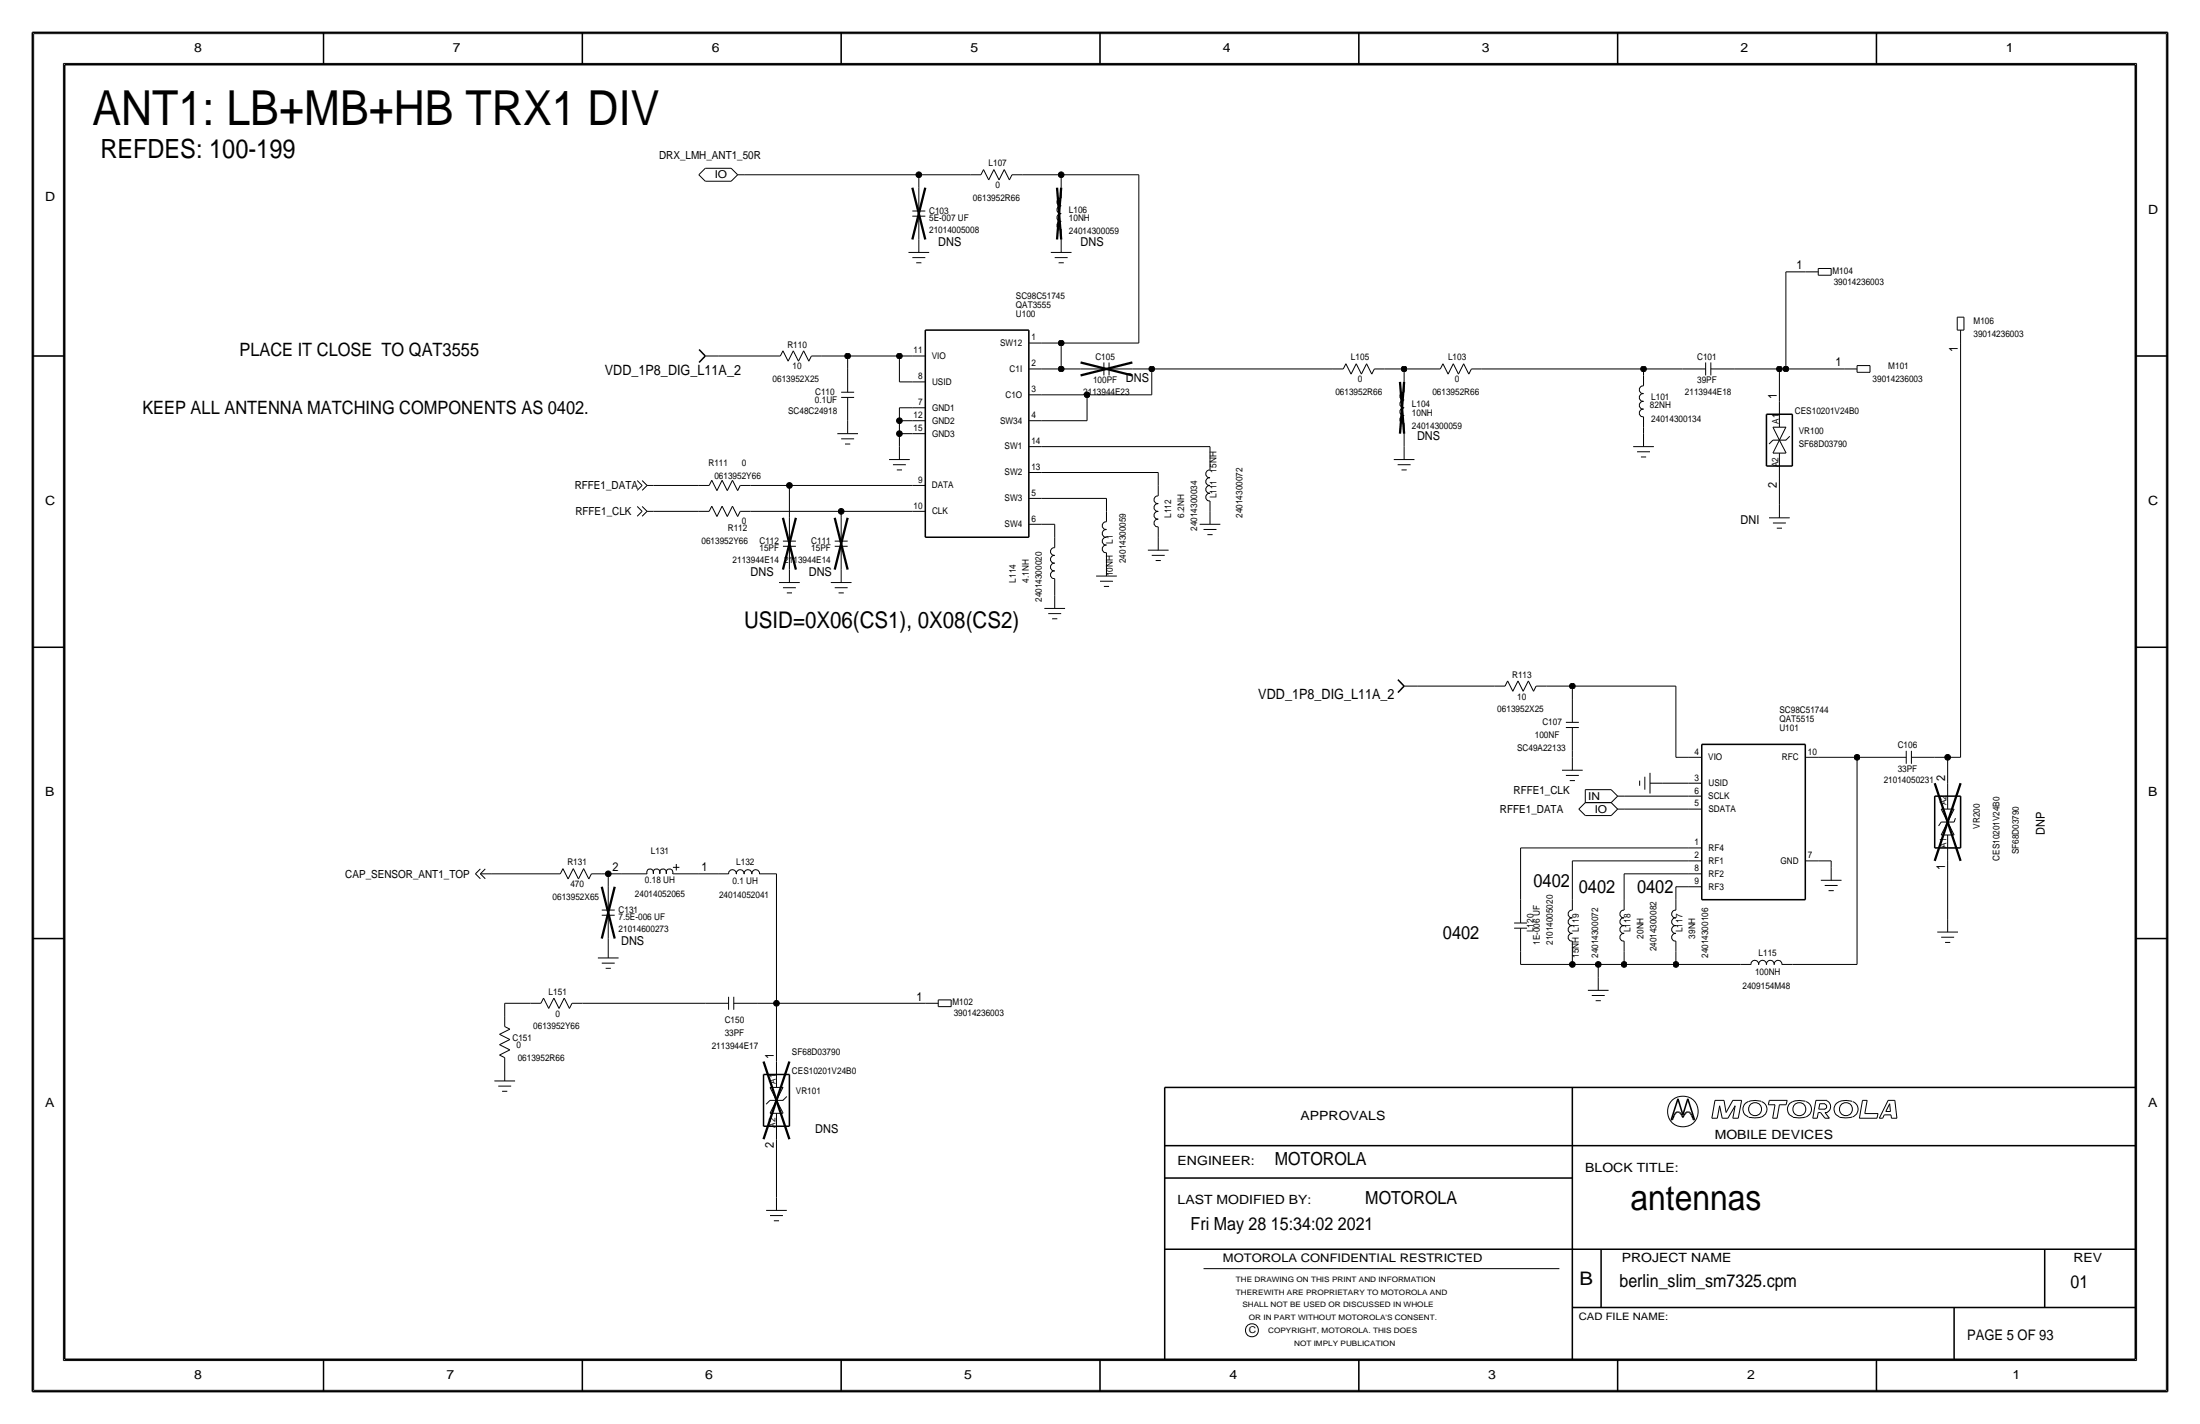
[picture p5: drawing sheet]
<svg xmlns="http://www.w3.org/2000/svg" width="432mm" height="279mm" viewBox="0 0 432 279" stroke-linecap="round" stroke-linejoin="round" font-family="sans-serif">
<g fill="none" stroke="#000" stroke-width=".2">
<path d="M6.6 6.6h418.6zM6.6 6.6v266.2zM12.4 12.4v254.6zM12.4 12.4h407zM419.4 12.4v254.6zM425.2 6.6v266.2zM137.2 34.3l1.2 1.3zM138.4 35.6h5.1zM138.4 33h5.1zM138.4 33l-1.2 1.3zM143.5 33l1.3 1.3zM144.8 34.3h1.2z"/>
<path d="M144.8 34.3l-1.3 1.3zM146 34.3h34.3zM180.3 34.3h10.2zM180.3 34.3v2.5zM180.3 36.8v4.6zM190.5 34.3h2zM193 33.3l-.5 1zM193 33.3l1.1 2zM195.1 33.3l-1 2zM195.1 33.3l1 2zM197.1 33.3l1 2zM197.1 33.3l-1 2z"/>
<path d="M198.6 34.3l-.5 1zM198.6 34.3h2.1zM200.7 34.3h7.6zM208.3 34.3h15.2zM208.3 34.3v2.5zM208.3 36.8v2.1zM208.3 38.9a.74 .74 0 0 0-.9 .7 .74 .74 0 0 0 .9 .8M223.5 34.3v33zM178.3 49.5h4.1zM179.1 50.5h2.5zM179.1 41.4h2.5zM179.1 42.4h2.5z"/>
<path d="M179.8 51.6h1zM180.3 47v2.5zM180.3 42.4v4.6zM206.2 49.5h4.1zM207 50.5h2.5zM207.8 51.6h1zM208.3 47v2.5zM208.3 45v2zM208.3 42a.74 .74 0 0 0-.9 .7 .74 .74 0 0 0 .9 .7M208.3 43.5a.74 .74 0 0 0-.9 .7 .74 .74 0 0 0 .9 .8M208.3 40.4a.74 .74 0 0 0-.9 .8 .74 .74 0 0 0 .9 .7M350.5 53.3v19.1z"/>
<path d="M350.5 53.3h3.8zM354.3 53.3h2.6zM356.9 52.7v1.3zM356.9 52.7h2.5zM356.9 54h2.5zM359.4 52.7v1.3zM138.4 69.8h2.6zM141 69.8h10.1zM151.1 69.8h2.1zM153.7 68.8l-.5 1zM153.7 68.8l1 2.1zM155.7 68.8l-1 2.1z"/>
<path d="M155.7 68.8l1 2.1zM157.7 68.8l-1 2.1zM157.7 68.8l1 2.1zM159.3 69.9l-.6 1zM159.3 69.8h2zM161.3 69.8h5.1zM165.1 77h2.5zM165.1 78h2.5zM166.4 69.8h10.1zM166.4 69.9v2.5zM166.4 78v4.5zM166.4 72.4v4.6z"/>
<path d="M176.5 69.8v5.1zM176.5 69.8h2.6zM176.5 74.9h2.6zM179.1 69.8h2.5zM179.1 74.9h2.5zM201.9 67.3h2.6zM201.9 77.5h2.6zM201.9 72.4h2.6zM204.5 77.5h8.9zM204.5 67.3h3.8zM204.5 72.4h3.8zM208.3 67.3h15.2z"/>
<path d="M208.3 72.4h3.8zM208.3 67.3v5.1zM212.1 72.4h4.6zM213.4 77.5h12.7zM213.4 77.5v5zM216.7 71.1v2.6zM217.7 71.1v2.6zM217.7 72.4h4.5zM222.2 72.4h3.9zM226.1 72.4h35.5zM226.1 72.4v5.1zM261.6 72.4h2.1z"/>
<path d="M264.2 71.4l-.5 1zM264.2 71.4l1 2zM266.2 71.4l-1 2zM266.2 71.4l1 2zM268.2 71.4l-1 2zM268.2 71.4l1 2zM269.7 72.4l-.5 1zM269.7 72.4h2.1zM271.8 72.4h3.8zM275.6 72.4h5.1zM275.6 72.4v2.5zM275.6 74.9v2.1z"/>
<path d="M275.6 77a.74 .74 0 0 0-.8 .7 .74 .74 0 0 0 .8 .8M275.6 78.5a.74 .74 0 0 0-.8 .8 .74 .74 0 0 0 .8 .7M280.7 72.4h2zM283.2 71.4l-.5 1zM283.2 71.4l1 2zM285.2 71.4l-1 2zM285.2 71.4l1.1 2zM287.3 71.4l-1 2zM287.3 71.4l1 2zM288.8 72.4l-.5 1zM288.8 72.4h2zM290.8 72.4h31.8z"/>
<path d="M322.6 72.4h7.6zM322.6 72.4v1.3zM322.6 73.7v2zM322.6 75.7a.74 .74 0 0 0-.9 .8 .74 .74 0 0 0 .9 .7M322.6 78.8a.74 .74 0 0 0-.9 .7 .74 .74 0 0 0 .9 .8M322.6 77.3a.74 .74 0 0 0-.9 .7 .74 .74 0 0 0 .9 .7M330.2 72.4h4.6zM334.8 71.1v2.6zM335.8 72.4h4.6zM335.8 71.1v2.6zM340.4 72.4h8.8zM349.2 72.4h1.3z"/>
<path d="M349.2 72.4v6.3zM349.2 78.7v5.1zM350.5 72.4h11.4zM361.9 72.4h2.6zM364.5 71.7v1.4zM364.5 71.7h2.5zM364.5 73.1h2.5zM367 71.7v1.4zM384.1 62.2v2.6zM384.1 62.2h1.4zM384.1 64.8h1.4zM384.8 67.3v81.3z"/>
<path d="M384.8 64.8v2.5zM385.5 62.2v2.6zM125.1 99.4l.9 .9zM125.1 94.3l.9 .9zM126 99.4l1 .9zM126 95.2l-.9 1zM126 94.3l1 .9zM127 95.2l-1 1zM127 95.2h1.3zM128.3 95.2h8.9zM137.2 95.2h2zM139.7 94.2l-.5 1z"/>
<path d="M139.7 99.3l-.5 1zM139.7 94.2l1 2.1zM139.7 99.3l1 2zM141.7 94.2l-1 2.1zM141.7 94.2l1 2.1zM141.7 99.3l-1 2zM141.7 99.3l1 2zM143.8 94.2l1 2.1zM143.8 99.3l1 2zM143.8 94.2l-1.1 2.1zM143.8 99.3l-1.1 2zM145.3 95.3l-.5 1z"/>
<path d="M145.3 95.2h2zM147.3 95.2h7.6zM154.9 95.2h24.2zM154.9 95.2v6.4zM164.3 85.1h4.1zM165.1 86.1h2.5zM165.9 87.1h1zM166.4 82.6v2.5zM174.5 90.2h4.1zM175.3 91.2h2.5zM176 92.2h1zM176.5 80v2.5z"/>
<path d="M176.5 82.6v2.5zM176.5 85.1v2.5zM176.5 87.6v2.6zM176.5 82.5h2.6zM176.5 80h2.6zM176.5 85.1h2.6zM179.1 85.1h2.5zM179.1 82.5h2.5zM179.1 80h2.5zM179.1 95.2h2.5zM201.9 82.5h2.6zM201.9 97.8h2.6z"/>
<path d="M201.9 92.7h2.6zM201.9 87.6h2.6zM204.5 87.6h33zM204.5 92.7h22.8zM204.5 97.8h12.7zM204.5 82.5h8.9zM217.2 97.8v2.5zM227.3 92.7v2.5zM227.3 95.3v2zM227.3 97.3a.74 .74 0 0 0-.8 .8 .74 .74 0 0 0 .8 .7M227.3 98.9a.74 .74 0 0 0-.8 .7 .74 .74 0 0 0 .8 .7M237.5 87.6v2.6z"/>
<path d="M237.5 98.3v2zM237.5 90.2v2zM237.5 92.3a.74 .74 0 0 0-.8 .7 .74 .74 0 0 0 .8 .7M237.5 95.3a.74 .74 0 0 0-.8 .7 .74 .74 0 0 0 .8 .8M237.5 96.8a.74 .74 0 0 0-.8 .8 .74 .74 0 0 0 .8 .7M237.5 93.8a.74 .74 0 0 0-.8 .7 .74 .74 0 0 0 .8 .7M273.6 90.2h4zM274.3 91.2h2.6zM275.1 92.2h1zM275.6 85.1v2.5zM275.6 83.1v2zM275.6 87.6v2.6z"/>
<path d="M275.6 80.1a.74 .74 0 0 0-.8 .7 .74 .74 0 0 0 .8 .7M275.6 81.6a.74 .74 0 0 0-.8 .7 .74 .74 0 0 0 .8 .8M320.5 87.6h4.1zM321.3 88.6h2.5zM322.1 89.7h1zM322.6 83.8v1.3zM322.6 81.8v2zM322.6 85.1v2.5zM322.6 80.3a.74 .74 0 0 0-.9 .8 .74 .74 0 0 0 .9 .7M348 88.9h2.5zM348 83.8h2.6zM348 86.4h2.6z"/>
<path d="M348 83.8l1.3 2.6zM348 86.4l-.8 .7zM349.2 94v5.1zM349.2 88.9v5.1zM349.2 86.4l1.4 2.5zM349.2 99.1v2.5zM350.5 86.4l.8-.8zM350.5 83.8l-2.5 5.1zM126 100.3l-.9 1zM127 100.3l-1 1zM127 100.3h1.3zM128.3 100.3h8.9z"/>
<path d="M137.2 100.3h2zM145.3 100.3l-.5 1zM145.3 100.3h2zM147.3 100.3h17.8zM152.9 114.3h4.1zM153.7 115.3h2.5zM153.7 107.2h2.5zM153.7 106.2h2.5zM154.4 116.3h1zM154.9 111.8v2.5zM154.9 107.2v4.6zM154.9 101.6v4.6z"/>
<path d="M163.1 114.3h4zM163.8 106.2h2.6zM163.8 115.3h2.6zM163.8 107.2h2.6zM164.6 116.3h1zM165.1 100.3h14zM165.1 100.3v1.3zM165.1 111.8v2.5zM165.1 107.2v4.6zM165.1 101.6v4.6zM179.1 100.3h2.5zM201.9 102.9h2.6z"/>
<path d="M204.5 102.9h2.5zM205 119.4h4zM207 115.6v1.2zM207 102.9v2.5zM207 113.5v2.1zM207 105.4v2zM207 116.8v2.6zM207 107.5a.74 .74 0 0 0-.8 .7 .74 .74 0 0 0 .8 .8M207 110.5a.74 .74 0 0 0-.8 .8 .74 .74 0 0 0 .8 .7M207 112.1a.74 .74 0 0 0-.8 .7 .74 .74 0 0 0 .8 .7M207 109a.74 .74 0 0 0-.8 .8 .74 .74 0 0 0 .8 .7M215.1 113h4.1z"/>
<path d="M215.9 114h2.5zM216.7 115.1h1zM217.2 110.5v2.5zM217.2 108.5v2zM217.2 100.3v2.1zM217.2 102.4a.74 .74 0 0 0-.9 .7 .74 .74 0 0 0 .9 .8M217.2 105.5a.74 .74 0 0 0-.9 .7 .74 .74 0 0 0 .9 .7M217.2 107a.74 .74 0 0 0-.9 .7 .74 .74 0 0 0 .9 .8M217.2 103.9a.74 .74 0 0 0-.9 .8 .74 .74 0 0 0 .9 .7M225.3 107.9h4.1zM226.1 109h2.5zM226.8 110h1z"/>
<path d="M227.3 105.4v2.5zM227.3 103.4v2zM227.3 100.4a.74 .74 0 0 0-.8 .7 .74 .74 0 0 0 .8 .8M227.3 101.9a.74 .74 0 0 0-.8 .7 .74 .74 0 0 0 .8 .8M235.5 102.9h4zM236.2 103.9h2.6zM237 104.9h1zM237.5 100.3v2.6zM347.2 101.6h4.1zM348 102.6h2.5zM348.7 103.6h1.1zM205.7 120.4h2.6z"/>
<path d="M206.5 121.4h1zM275.6 134.6h2.5zM278.1 134.6h15.3zM293.4 134.6h2zM295.9 133.6l-.5 1zM295.9 133.6l1 2zM297.9 133.6l-1 2zM297.9 133.6l1.1 2zM300 133.6l-1 2zM300 133.6l1 2zM301.5 134.6l-.5 1zM301.5 134.6h2z"/>
<path d="M303.5 134.6h5.1zM308.6 134.6h20.3zM308.6 134.6v2.6zM308.6 137.2v4.5zM328.9 134.6v14zM306.6 151.1h4zM307.3 141.7h2.6zM307.3 142.7h2.6zM307.3 152.1h2.6zM308.1 153.2h1zM308.6 147.3v1.3zM308.6 142.7v4.6z"/>
<path d="M308.6 148.6v2.5zM309.9 158.8l1.3 1.2zM311.1 154.9h5.1zM311.1 154.9v2.6zM311.1 157.5h5.1zM311.1 157.5l-1.2 1.2zM311.2 157.5h5zM316.2 154.9l1.3 1.3zM316.2 157.5l1.3 1.2zM317.5 156.2h1.3zM317.5 156.2l-1.3 1.3zM317.5 158.8h1.3z"/>
<path d="M317.5 158.8l-1.3 1.2zM318.8 156.2h12.7zM318.8 158.8h12.7zM321.8 153.2v1zM322.8 152.4v2.5zM323.8 153.7h2.6zM323.8 151.6v4.1zM326.4 153.7h5.1zM328.9 148.6h2.6zM331.5 156.2h2.5zM331.5 158.8h2.5zM331.5 148.6h2.5z"/>
<path d="M331.5 153.7h2.5zM354.3 148.6h2.6zM356.9 148.6h7.6zM364.5 148.6h5.1zM364.5 148.6v40.6zM369.6 148.6h4.5zM374.1 147.3v2.6zM375.2 147.3v2.6zM375.2 148.6h4.5zM379.7 148.6h2.6zM381 158.8h2.5zM381 158.8l2.5 5z"/>
<path d="M382.3 148.6v5.1zM382.3 153.7v5.1zM382.3 148.6h2.5zM383.5 158.8l-2.5 5zM93.3 171.4l1 1zM93.3 171.4l1-.9zM94.3 171.4l.9 1zM94.3 171.4h2.2zM94.3 171.4l1-.9zM96.5 171.4h11.5zM108 171.4h2zM110.5 170.4l1 2.1z"/>
<path d="M110.5 170.4l-.5 1zM112.5 170.4l-1 2.1zM112.5 170.4l1 2.1zM114.6 170.4l-1.1 2.1zM114.6 170.4l1 2.1zM116.1 171.5l-.5 1zM116.1 171.4h2zM118.1 171.4h1.3zM118.1 179.6h2.5zM118.1 178.6h2.5zM119.4 171.5v2.5zM119.4 171.4h2.5z"/>
<path d="M119.4 179.6v4.5zM119.4 174v4.6zM121.9 171.4h5.1zM127 171.4a.64 .64 0 0 1 .6-.9 .64 .64 0 0 1 .6 .9M128.3 171.4a.64 .64 0 0 1 .6-.9 .64 .64 0 0 1 .5 .9M129.5 171.4a.64 .64 0 0 1 .6-.9 .64 .64 0 0 1 .6 .9M130.8 171.4a.64 .64 0 0 1 .6-.9 .64 .64 0 0 1 .6 .9M132.1 171.4h5.1zM132.1 170.2h1.2zM132.7 169.5v1.3zM137.2 171.4h3.8zM141 171.4h2z"/>
<path d="M143 171.5a.75 .75 0 0 1 .7-.9 .75 .75 0 0 1 .8 .9M144.5 171.5a.75 .75 0 0 1 .8-.9 .75 .75 0 0 1 .7 .9M146 171.5a.75 .75 0 0 1 .8-.9 .75 .75 0 0 1 .7 .9M147.6 171.5a.75 .75 0 0 1 .7-.9 .75 .75 0 0 1 .7 .9M149.1 171.4h2zM151.1 171.4h1.3zM152.4 171.4v25.4zM298.4 166.4h33.1zM298.4 166.4v10.1zM298.4 176.5v4.6zM308.6 168.9h22.9zM308.6 168.9v7.6z"/>
<path d="M308.6 176.5v2.1zM308.6 178.6a.74 .74 0 0 0-.8 .7 .74 .74 0 0 0 .8 .8M311.2 160h5zM318.8 171.4h12.7zM318.8 171.4v5.1zM318.8 176.5v2.1zM318.8 178.6a.74 .74 0 0 0-.9 .7 .74 .74 0 0 0 .9 .8M328.9 174h2.6zM328.9 174v2.5zM328.9 176.5v2.1zM328.9 178.6a.74 .74 0 0 0-.8 .7 .74 .74 0 0 0 .8 .8M331.5 166.4h2.5z"/>
<path d="M331.5 174h2.5zM331.5 171.4h2.5zM331.5 168.9h2.5zM354.3 168.9h2.6zM356.9 168.9h2.5zM357.4 172.7h4zM358.1 173.7h2.6zM358.9 174.8h1zM359.4 168.9v1.3zM359.4 170.2v2.5zM381 161.3h2.5zM381 163.8h2.5z"/>
<path d="M381 161.3l-.5 .8zM382.3 168.9v11.4zM382.3 163.8v5.1zM383.8 160.5l-.3 .8zM99.1 196.8h5zM99.1 196.8v2.6zM99.1 199.4v2zM104.1 196.8h2.1zM106.7 195.8l-.5 1zM106.7 195.8l1 2.1zM108.7 195.8l-1 2.1zM108.7 195.8l1 2.1z"/>
<path d="M110.7 195.8l-1 2.1zM110.7 195.8l1.1 2.1zM112.3 196.9l-.5 1zM112.3 196.8h2zM114.3 196.8h24.1zM117.3 188h4.1zM118.1 189h2.5zM118.9 190h1zM119.4 184.1v1.3zM119.4 185.4v2.6zM138.4 196.8h4.6zM143 195.6v2.5z"/>
<path d="M144 195.6v2.5zM144 196.8h4.6zM148.6 196.8h3.8zM152.4 196.8h29.2zM152.4 196.8v11.5zM181.6 196.8h2.5zM184.1 196.2v1.3zM184.1 196.2h2.6zM184.2 197.5h2.5zM186.7 196.2v1.3zM297.2 181.1h2.5zM297.2 182.1h2.5z"/>
<path d="M298.4 189.2h10.2zM298.4 186.7v2.5zM298.4 182.1v4.6zM308.6 189.2h5.1zM308.6 186.7v2.5zM308.6 184.7v2zM308.6 181.7a.74 .74 0 0 0-.8 .7 .74 .74 0 0 0 .8 .7M308.6 183.2a.74 .74 0 0 0-.8 .7 .74 .74 0 0 0 .8 .8M308.6 180.1a.74 .74 0 0 0-.8 .8 .74 .74 0 0 0 .8 .7M311.7 194.3h4zM312.4 195.3h2.6zM313.2 196.3h1z"/>
<path d="M313.7 189.2h5.1zM313.7 189.2v2.6zM313.7 191.8v2.5zM318.8 189.2h10.1zM318.8 186.7v2.5zM318.8 184.7v2zM318.8 181.7a.74 .74 0 0 0-.9 .7 .74 .74 0 0 0 .9 .7M318.8 183.2a.74 .74 0 0 0-.9 .7 .74 .74 0 0 0 .9 .8M318.8 180.1a.74 .74 0 0 0-.9 .8 .74 .74 0 0 0 .9 .7M328.9 189.2h12.7zM328.9 186.7v2.5zM328.9 184.7v2z"/>
<path d="M328.9 181.7a.74 .74 0 0 0-.8 .7 .74 .74 0 0 0 .8 .7M328.9 183.2a.74 .74 0 0 0-.8 .7 .74 .74 0 0 0 .8 .8M328.9 180.1a.74 .74 0 0 0-.8 .8 .74 .74 0 0 0 .8 .7M341.6 189.2h2.1zM343.7 189.3a.75 .75 0 0 1 .7-.9 .75 .75 0 0 1 .7 .9M345.2 189.3a.75 .75 0 0 1 .7-.9 .75 .75 0 0 1 .8 .9M346.7 189.3a.75 .75 0 0 1 .7-.9 .75 .75 0 0 1 .8 .9M348.2 189.3a.75 .75 0 0 1 .8-.9 .75 .75 0 0 1 .7 .9M349.8 189.2h2zM351.8 189.2h12.7zM380.2 182.9h4.1zM381 183.9h2.5z"/>
<path d="M381.8 184.9h1zM382.3 180.3v2.6zM97 212.1h4.1zM97.8 213.1h2.5zM98 202.9l2.1 1.1zM98 207l2.1-1zM98 205l2.1-1zM98 205l2.1 1zM98 202.9l2.1-1zM98 207l1.1 .5zM98.6 214.1h1zM99.1 207.5v2.1z"/>
<path d="M99.1 209.5v2.6zM99.1 201.4l1 .5zM151.1 213.4h2.6zM151.1 215.9h2.6zM151.1 213.4l1.3 2.5zM151.1 215.9l-.7 .8zM151.1 218.4h2.6zM152.4 208.3v5.1zM152.4 218.4v5.1zM152.4 215.9l1.3 2.5zM153.7 213.4l-2.6 5zM153.7 215.9l.7-.8z"/>
<path d="M336 219.4h1.1zM336.6 215.9h1.8zM336.6 215.9l-.6 3.5zM337.5 217l-.4 2.4zM337.5 217l.5 2.4zM338 219.4h1.1zM338.4 215.9l.4 2.4zM340.1 219.4h1.1zM340.1 215.9h1.7zM340.1 215.9l-1.3 2.4zM340.6 217l-1.5 2.4zM340.6 217l-.5 2.4z"/>
<path d="M341.8 215.9l-.6 3.5zM343.1 216.2a1.6 1.6 0 0 0-1 1.5 1.6 1.6 0 0 0 1.1 1.5M345.7 216.1h-.2a4 4 0 0 0-2.3 .1M345.7 216.2a1.59 1.59 0 0 1 1.1 1.5 1.59 1.59 0 0 1-1.1 1.5l-1.4 .1-1.1-.1M347.1 216.8h1.3zM347.3 215.9l-.2 .9zM347.3 215.9h3.5zM347.9 219.4h.9zM348.4 216.8l-.5 2.6zM349.2 216.8l-.4 2.6zM349.2 216.8h1.4zM350.8 215.9l-.2 .9z"/>
<path d="M354.4 216.1a3.1 3.1 0 0 0-3.3 .7 1.62 1.62 0 0 0 .8 2.4M354.4 219.2l-1.4 .1-1.1-.1M354.5 216.2a1.59 1.59 0 0 1 1 1.5 1.59 1.59 0 0 1-1 1.5M355.8 219.4h.9zM356.4 215.9l-.6 3.5zM356.4 215.9h2.2zM356.9 218.3l-.2 1.1zM356.9 218.3h.4zM357 217.6h1.2zM357.2 216.6l-.2 1zM357.2 216.6h1zM357.3 218.3l.9 1.1z"/>
<path d="M358.1 216.7a.5 .5 0 0 1 .4 .4 .5 .5 0 0 1-.4 .5M358.2 219.4h.9zM358.2 218.3l.9 1.1zM358.2 218.3h.4zM358.5 216a1.24 1.24 0 0 1 .8 1.1 1.24 1.24 0 0 1-.8 1.2M363.5 216.1a3.1 3.1 0 0 0-3.3 .7 1.62 1.62 0 0 0 .8 2.4M363.6 219.2l-1.4 .1-1.2-.1M363.6 216.2a1.59 1.59 0 0 1 1.1 1.5 1.59 1.59 0 0 1-1.1 1.5M364.9 219.4h3.5zM365.6 215.9l-.7 3.5zM365.6 215.9h.9zM366 218.5h2.6z"/>
<path d="M366.5 215.9l-.5 2.6zM368.6 218.5l-.2 .9zM368.9 219.4h.6zM369.8 218.7h1.3zM369.8 218.7l-.3 .7zM370.1 218.1h.9zM370.6 215.9l-1.7 3.5zM370.6 215.9h1.3zM370.9 216.6l-.8 1.5zM370.9 216.6l.1 1.5zM371.1 218.7l.1 .7zM371.2 219.4h1.1z"/>
<path d="M371.9 215.9l.4 3.5zM150.4 237.5h4zM151.1 238.5h2.6zM151.9 239.5h1zM152.4 223.5v11.4zM152.4 234.9v2.6zM236.2 248.9h69.9zM6.6 272.8h418.6zM12.4 267h407z"/>
<circle cx="330.3" cy="218.1" r="3"/>
<circle cx="344.5" cy="217.6" r="1.28"/>
<circle cx="353.2" cy="217.6" r="1.28"/>
<circle cx="362.3" cy="217.6" r="1.28"/>
<circle cx="245.7" cy="261" r="1.28"/>
</g>
<g fill="#000" stroke="#000" stroke-width=".2">
<circle cx="180.3" cy="34.3" r=".56"/>
<circle cx="208.3" cy="34.3" r=".56"/>
<circle cx="166.4" cy="69.8" r=".56"/>
<circle cx="176.5" cy="69.8" r=".56"/>
<circle cx="208.3" cy="67.3" r=".56"/>
<circle cx="208.3" cy="72.4" r=".56"/>
<circle cx="213.4" cy="77.5" r=".56"/>
<circle cx="226.1" cy="72.4" r=".56"/>
<circle cx="275.6" cy="72.4" r=".56"/>
<circle cx="322.6" cy="72.4" r=".56"/>
<circle cx="349.2" cy="72.4" r=".56"/>
<circle cx="350.5" cy="72.4" r=".56"/>
<circle cx="154.9" cy="95.2" r=".56"/>
<circle cx="176.5" cy="82.5" r=".56"/>
<circle cx="176.5" cy="85.1" r=".56"/>
<circle cx="165.1" cy="100.3" r=".56"/>
<circle cx="308.6" cy="134.6" r=".56"/>
<circle cx="364.5" cy="148.6" r=".56"/>
<circle cx="382.3" cy="148.6" r=".56"/>
<circle cx="119.4" cy="171.4" r=".56"/>
<circle cx="152.4" cy="196.8" r=".56"/>
<circle cx="308.6" cy="189.2" r=".56"/>
<circle cx="313.7" cy="189.2" r=".56"/>
<circle cx="318.8" cy="189.2" r=".56"/>
<circle cx="328.9" cy="189.2" r=".56"/>
</g>
<g fill="none" stroke="#000" stroke-width=".3">
<path d="M6.3 6.4v266.7zM6.4 6.4h419zM12.7 12.7h406.4zM12.7 12.7v254zM63.5 6.4v6.3zM114.3 6.4v6.3zM165.1 6.4v6.3zM215.9 6.3v6.4zM266.7 6.4v6.3zM317.5 6.4v6.3zM368.3 6.4v6.3zM419.1 12.7v254z"/>
<path d="M425.4 6.4v266.7zM6.3 69.8h6.4zM137.2 68.6l1.2 1.3zM138.4 69.8l-1.2 1.3zM181.6 64.8h20.3zM181.6 64.8v40.6zM201.9 64.8v40.6zM419.1 69.8h6.3zM346.7 81.3h5.1zM346.7 81.3v10.1zM346.7 91.4h5.1zM351.8 81.3v10.1z"/>
<path d="M181.6 105.4h20.3zM6.3 127h6.4zM274.4 133.3l1.2 1.3zM275.6 134.6l-1.2 1.3zM419.1 127h6.3zM334 146h20.3zM334 146v30.5zM354.3 146v30.5zM379.7 156.2h5.1zM379.7 156.2v10.2zM384.8 156.2v10.2zM334 176.5h20.3z"/>
<path d="M379.7 166.4h5.1zM6.3 184.1h6.4zM419.1 184.1h6.3zM149.9 210.8h5zM149.9 210.8v10.2zM154.9 210.8v10.2zM228.6 213.4v53.3zM228.6 213.4h190.5zM308.6 213.4v53.3zM328 219.7h.2zM328.4 219.4l-.2 .3zM328.6 218.8l-.2 .6z"/>
<path d="M328.8 218.5l-.2 .3zM329 218.3l.2-.1zM329 218.3l-.2 .2zM329.2 218.2h.2zM329.3 215.6l-1.3 4.1zM329.3 215.6l1 3.1zM329.4 218.2l.2 .1zM329.6 218.3l.3 .2zM329.9 218.5l.2 .3zM330.1 218.8l.2 .5zM330.5 218.8l-.2 .5zM330.8 218.5l-.3 .3z"/>
<path d="M331 218.3l-.2 .2zM331 218.3l.2-.1zM331.2 218.2h.2zM331.3 215.6l1.3 4.1zM331.3 215.6l-1 3.1zM331.4 218.2l.2 .1zM331.6 218.3l.2 .2zM331.8 218.5l.2 .3zM332 218.8l.3 .6zM332.3 219.4l.1 .3zM332.4 219.7h.2zM149.9 221h5z"/>
<path d="M228.6 231.1h80zM228.6 224.8h190.5zM228.6 245.1h190.5zM308.6 256.5h110.5zM314.2 245.1v11.4zM383.5 256.5v10.2zM401.3 245.1v11.4zM6.4 273h419zM12.7 266.7h406.4zM63.5 266.7v6.4zM114.3 266.7v6.4zM165.1 266.7v6.4z"/>
<path d="M215.9 266.7v6.3zM266.7 266.7v6.4zM317.5 266.7v6.4zM368.3 266.7v6.4z"/>
</g>
<g fill="none" stroke="#000" stroke-width=".45">
<path d="M179.1 36.8l2.5 10.2zM181.6 36.8l-2.5 10.2zM207.5 36.8l.8 10.2zM208.3 36.8l-.8 10.2zM212.1 73.7l10.2-2.6zM212.1 71.1l10.2 2.6zM274.8 74.9l.8 10.2zM275.6 74.9l-.8 10.2zM153.7 101.6l2.5 10.2zM156.2 101.6l-2.5 10.2zM163.8 101.6l2.6 10.2zM166.4 101.6l-2.6 10.2z"/>
<path d="M379.7 153.7l5.1 15.2zM384.8 153.7l-5.1 15.2zM118.1 174l2.5 10.2zM120.6 174l-2.5 10.1zM149.9 208.3l5 15.2zM154.9 208.3l-5 15.2z"/>
</g>
<text font-size="9.5" x="18.1" y="24.5">ANT1: LB+MB+HB TRX1 DIV</text>
<text font-size="7" x="320" y="237.5">antennas</text>
<text font-size="5.2" x="19.7" y="31">REFDES: 100-199</text>
<text font-size="4.5" x="146" y="123.2">USID=0X06(CS1), 0X08(CS2)</text>
<text font-size="3.7" x="310" y="252.1">B</text>
<g font-size="3.6">
<text x="47" y="69.8">PLACE IT CLOSE TO QAT3555</text>
<text x="27.9" y="81.3">KEEP ALL ANTENNA MATCHING COMPONENTS AS 0402.</text>
<text x="301" y="174">0402</text>
<text x="309.9" y="175.3">0402</text>
<text x="321.3" y="175.3">0402</text>
<text x="283.2" y="184.1">0402</text>
</g>
<g font-size="3.5">
<text x="250.2" y="228.6">MOTOROLA</text>
<text x="268" y="236.2">MOTOROLA</text>
<text x="233.7" y="241.3">Fri May 28 15:34:02 2021</text>
<text x="317.9" y="252.6">berlin_slim_sm7325.cpm</text>
<text x="406.4" y="252.7">01</text>
</g>
<text font-size="2.9" x="386.1" y="262.9">PAGE 5 OF 93</text>
<g font-size="2.8">
<text x="118.7" y="73.7">VDD_1P8_DIG_L11A_2</text>
<text x="247" y="137.2">VDD_1P8_DIG_L11A_2</text>
</g>
<g font-size="2.5">
<text x="38.1" y="10.2">8</text>
<text x="88.9" y="10.2">7</text>
<text x="139.7" y="10.2">6</text>
<text x="190.5" y="10.2">5</text>
<text x="240" y="10.2">4</text>
<text x="290.8" y="10.2">3</text>
<text x="341.6" y="10.2">2</text>
<text x="393.7" y="10.2">1</text>
<text x="8.9" y="39.4">D</text>
<text x="421.6" y="41.9">D</text>
<text x="8.9" y="99.1">C</text>
<text x="421.6" y="99.1">C</text>
<text x="8.9" y="156.2">B</text>
<text x="421.6" y="156.2">B</text>
<text x="8.9" y="217.2">A</text>
<text x="255.3" y="219.7">APPROVALS</text>
<text x="421.6" y="217.2">A</text>
<text x="336.5" y="223.5">MOBILE DEVICES</text>
<text x="231.1" y="228.6">ENGINEER:</text>
<text x="311.1" y="229.9">BLOCK TITLE:</text>
<text x="231.1" y="236.2">LAST MODIFIED BY:</text>
<text x="318.3" y="247.5">PROJECT NAME</text>
<text x="407" y="247.6">REV</text>
<text x="38.1" y="270.5">8</text>
<text x="87.6" y="270.5">7</text>
<text x="138.4" y="270.5">6</text>
<text x="189.2" y="270.5">5</text>
<text x="241.3" y="270.5">4</text>
<text x="292.1" y="270.5">3</text>
<text x="342.9" y="270.5">2</text>
<text x="395" y="270.5">1</text>
</g>
<g font-size="2.4">
<text x="184.1" y="48.3">DNS</text>
<text x="212.1" y="48.3">DNS</text>
<text x="352.6" y="52.8">1</text>
<text x="360.2" y="71.9">1</text>
<text x="384.3" y="69" transform="rotate(-90 384.3 69)">1</text>
<text x="221" y="74.9">DNS</text>
<text x="348.7" y="78.2" transform="rotate(-90 348.7 78.2)">1</text>
<text x="278.1" y="86.4">DNS</text>
<text x="348.7" y="95.7" transform="rotate(-90 348.7 95.7)">2</text>
<text x="341.6" y="102.9">DNI</text>
<text x="147.3" y="113">DNS</text>
<text x="158.7" y="113">DNS</text>
<text x="381.8" y="153.2" transform="rotate(-90 381.8 153.2)">2</text>
<text x="401.3" y="163.8" transform="rotate(-90 401.3 163.8)">DNP</text>
<text x="120.2" y="170.9">2</text>
<text x="137.7" y="170.9">1</text>
<text x="381.8" y="170.6" transform="rotate(-90 381.8 170.6)">1</text>
<text x="121.9" y="185.4">DNS</text>
<text x="179.9" y="196.3">1</text>
<text x="151.9" y="207.8" transform="rotate(-90 151.9 207.8)">1</text>
<text x="151.9" y="225.2" transform="rotate(-90 151.9 225.2)">2</text>
<text x="160" y="222.2">DNS</text>
</g>
<text font-size="2.3" x="240" y="247.6">MOTOROLA CONFIDENTIAL RESTRICTED</text>
<g font-size="2.2">
<text x="129.4" y="31.2">DRX_LMH_ANT1_50R</text>
<text x="112.8" y="96">RFFE1_DATA</text>
<text x="112.9" y="101.1">RFFE1_CLK</text>
<text x="297.1" y="155.7">RFFE1_CLK</text>
<text x="294.4" y="159.5">RFFE1_DATA</text>
<text x="67.8" y="172.2">CAP_SENSOR_ANT1_TOP</text>
</g>
<g font-size="2.1">
<text x="140.3" y="35">IO</text>
<text x="311.7" y="156.9">IN</text>
<text x="313" y="159.5">IO</text>
</g>
<text font-size="2" x="309.9" y="259.1">CAD FILE NAME:</text>
<g font-size="1.8">
<text x="194" y="32.6">L107</text>
<text x="182.4" y="41.9">C103</text>
<text x="191" y="39.4">0613952R66</text>
<text x="195.4" y="36.9">0</text>
<text x="209.8" y="41.7">L106</text>
<text x="182.4" y="45.7">21014005008</text>
<text x="182.4" y="43.4">5E-007 UF</text>
<text x="209.8" y="46">24014300059</text>
<text x="209.8" y="43.4">10NH</text>
<text x="359.7" y="53.7">M104</text>
<text x="199.4" y="58.6">SC98C51745</text>
<text x="359.9" y="55.9">39014236003</text>
<text x="199.4" y="60.4">QAT3555</text>
<text x="199.4" y="62.2">U100</text>
<text x="387.3" y="63.5">M106</text>
<text x="154.5" y="68.2">R110</text>
<text x="179.3" y="69.3">11</text>
<text x="182.9" y="70.4">VIO</text>
<text x="196.3" y="67.9">SW12</text>
<text x="202.4" y="66.8">1</text>
<text x="202.4" y="71.9">2</text>
<text x="215" y="70.6">C105</text>
<text x="265.2" y="70.7">L105</text>
<text x="284.2" y="70.7">L103</text>
<text x="333.1" y="70.6">C101</text>
<text x="387.3" y="66">39014236003</text>
<text x="151.6" y="74.9">0613952X25</text>
<text x="155.6" y="72.5">10</text>
<text x="160" y="77.5">C110</text>
<text x="180.2" y="74.4">8</text>
<text x="182.9" y="75.5">USID</text>
<text x="198.2" y="72.9">C1I</text>
<text x="202.4" y="77">3</text>
<text x="212.6" y="77.5">2113944E23</text>
<text x="214.5" y="75.2">100PF</text>
<text x="262.1" y="77.5">0613952R66</text>
<text x="266.5" y="75">0</text>
<text x="281.1" y="77.5">0613952R66</text>
<text x="285.6" y="75">0</text>
<text x="330.7" y="77.5">2113944E18</text>
<text x="333.1" y="75.2">39PF</text>
<text x="367.5" y="74.9">39014236003</text>
<text x="370.6" y="72.4">M101</text>
<text x="154.7" y="81.3">SC48C24918</text>
<text x="160" y="79">0.1UF</text>
<text x="179.3" y="82.1">12</text>
<text x="180.2" y="79.5">7</text>
<text x="182.9" y="83.2">GND2</text>
<text x="182.9" y="80.6">GND1</text>
<text x="196.3" y="83.2">SW34</text>
<text x="197.4" y="78">C1O</text>
<text x="202.4" y="82">4</text>
<text x="277.1" y="81.5">10NH</text>
<text x="277.1" y="79.8">L104</text>
<text x="323.8" y="80">82NH</text>
<text x="324.1" y="82.8">24014300134</text>
<text x="324.1" y="78.5">L101</text>
<text x="349.1" y="83.1" transform="rotate(-90 349.1 83.1)">A1</text>
<text x="352.3" y="81.3">CES10201V24B0</text>
<text x="179.3" y="84.6">15</text>
<text x="182.9" y="85.7">GND3</text>
<text x="197.2" y="88.2">SW1</text>
<text x="202.4" y="87.1">14</text>
<text x="277.1" y="84.1">24014300059</text>
<text x="353.1" y="85.1">VR100</text>
<text x="353.1" y="87.6">SF68D03790</text>
<text x="139" y="91.4">R111</text>
<text x="140.2" y="94">0613952Y66</text>
<text x="145.6" y="91.4">0</text>
<text x="180.2" y="94.7">9</text>
<text x="182.9" y="95.8">DATA</text>
<text x="197.2" y="93.3">SW2</text>
<text x="202.4" y="92.2">13</text>
<text x="238.8" y="92.7" transform="rotate(-90 238.8 92.7)">15NH</text>
<text x="349" y="91.7" transform="rotate(-90 349 91.7)">A2</text>
<text x="179.3" y="99.8">10</text>
<text x="182.9" y="100.9">CLK</text>
<text x="197.2" y="98.3">SW3</text>
<text x="202.4" y="97.3">5</text>
<text x="229.9" y="101.6" transform="rotate(-90 229.9 101.6)">L112</text>
<text x="232.4" y="101.6" transform="rotate(-90 232.4 101.6)">6.2NH</text>
<text x="238.8" y="97.8" transform="rotate(-90 238.8 97.8)">L111</text>
<text x="243.8" y="101.6" transform="rotate(-90 243.8 101.6)">24014300072</text>
<text x="137.7" y="106.7">0613952Y66</text>
<text x="142.9" y="104.1">R112</text>
<text x="145.6" y="102.9">0</text>
<text x="149.1" y="106.7">C112</text>
<text x="159.2" y="106.7">C111</text>
<text x="197.2" y="103.4">SW4</text>
<text x="202.4" y="102.4">6</text>
<text x="218.4" y="106.7" transform="rotate(-90 218.4 106.7)">L1</text>
<text x="235" y="104.1" transform="rotate(-90 235 104.1)">24014300034</text>
<text x="143.8" y="110.5">2113944E14</text>
<text x="149.1" y="108.2">15PF</text>
<text x="153.9" y="110.5">2113944E14</text>
<text x="159.2" y="108.2">15PF</text>
<text x="218.4" y="113" transform="rotate(-90 218.4 113)">10NH</text>
<text x="221" y="110.5" transform="rotate(-90 221 110.5)">24014300059</text>
<text x="199.4" y="114.3" transform="rotate(-90 199.4 114.3)">L114</text>
<text x="201.9" y="114.3" transform="rotate(-90 201.9 114.3)">4.1NH</text>
<text x="204.5" y="118.1" transform="rotate(-90 204.5 118.1)">24014300020</text>
<text x="296.8" y="133">R113</text>
<text x="297.8" y="137.3">10</text>
<text x="293.9" y="139.7">0613952X25</text>
<text x="302.7" y="142.2">C107</text>
<text x="349.2" y="143.5">U101</text>
<text x="349.2" y="139.9">SC98C51744</text>
<text x="349.2" y="141.7">QAT5515</text>
<text x="297.8" y="147.3">SC49A22133</text>
<text x="301.2" y="144.8">100NF</text>
<text x="332.6" y="148.1">4</text>
<text x="335.3" y="149.1">VIO</text>
<text x="349.8" y="149.2">RFC</text>
<text x="354.8" y="148.1">10</text>
<text x="372.5" y="146.8">C106</text>
<text x="332.6" y="153.2">3</text>
<text x="332.6" y="155.7">6</text>
<text x="335.3" y="154.2">USID</text>
<text x="369.7" y="153.7">21014050231</text>
<text x="372.5" y="151.4">33PF</text>
<text x="332.6" y="158.2">5</text>
<text x="335.3" y="156.8">SCLK</text>
<text x="335.3" y="159.3">SDATA</text>
<text x="382" y="158" transform="rotate(-90 382 158)">A2</text>
<text x="127.8" y="167.6">L131</text>
<text x="332.6" y="165.9">1</text>
<text x="335.3" y="166.9">RF4</text>
<text x="382" y="166.4" transform="rotate(-90 382 166.4)">A1</text>
<text x="388.6" y="162.6" transform="rotate(-90 388.6 162.6)">VR200</text>
<text x="396.2" y="167.6" transform="rotate(-90 396.2 167.6)">SF68D03790</text>
<text x="111.4" y="169.7">R131</text>
<text x="126.6" y="173.2">0.18 UH</text>
<text x="143.8" y="173.5">0.1 UH</text>
<text x="144.5" y="169.7">L132</text>
<text x="332.6" y="170.9">8</text>
<text x="332.6" y="173.5">9</text>
<text x="332.6" y="168.4">2</text>
<text x="335.3" y="169.5">RF1</text>
<text x="335.3" y="172">RF2</text>
<text x="349.5" y="169.5">GND</text>
<text x="354.8" y="168.4">7</text>
<text x="392.4" y="168.9" transform="rotate(-90 392.4 168.9)">CES10201V24B0</text>
<text x="108.5" y="176.5">0613952X65</text>
<text x="111.9" y="174.1">470</text>
<text x="121.4" y="179.1">C131</text>
<text x="124.6" y="176">24014052065</text>
<text x="141.1" y="176.3">24014052041</text>
<text x="335.3" y="174.6">RF3</text>
<text x="121.4" y="180.6">7.5E-006 UF</text>
<text x="121.4" y="182.9">21014600273</text>
<text x="301" y="182.9" transform="rotate(-90 301 182.9)">L120</text>
<text x="302.3" y="185.4" transform="rotate(-90 302.3 185.4)">1E-006 UF</text>
<text x="304.8" y="185.4" transform="rotate(-90 304.8 185.4)">21014005020</text>
<text x="320" y="182.9" transform="rotate(-90 320 182.9)">L118</text>
<text x="322.6" y="184.2" transform="rotate(-90 322.6 184.2)">20NH</text>
<text x="330.2" y="182.9" transform="rotate(-90 330.2 182.9)">L117</text>
<text x="332.7" y="184.2" transform="rotate(-90 332.7 184.2)">39NH</text>
<text x="309.9" y="188" transform="rotate(-90 309.9 188)">15NH L119</text>
<text x="313.7" y="188" transform="rotate(-90 313.7 188)">24014300072</text>
<text x="325.1" y="186.7" transform="rotate(-90 325.1 186.7)">24014300082</text>
<text x="335.3" y="188" transform="rotate(-90 335.3 188)">24014300106</text>
<text x="344.5" y="191.3">100NH</text>
<text x="345.2" y="187.5">L115</text>
<text x="107.7" y="195.2">L151</text>
<text x="186.9" y="197.3">M102</text>
<text x="342" y="194.1">2409154M48</text>
<text x="104.7" y="201.9">0613952Y66</text>
<text x="109" y="199.5">0</text>
<text x="142.2" y="203.2">33PF</text>
<text x="142.2" y="200.7">C150</text>
<text x="187.2" y="199.4">39014236003</text>
<text x="100.6" y="204.3">C151</text>
<text x="101.3" y="205.6">0</text>
<text x="101.6" y="208.1">0613952R66</text>
<text x="139.7" y="205.7">2113944E17</text>
<text x="155.4" y="207">SF68D03790</text>
<text x="152.3" y="212.6" transform="rotate(-90 152.3 212.6)">A1</text>
<text x="155.4" y="210.8">CES10201V24B0</text>
<text x="156.2" y="214.6">VR101</text>
<text x="152.2" y="221.2" transform="rotate(-90 152.2 221.2)">A2</text>
<text x="245.1" y="261.6">C</text>
</g>
<g font-size="1.5">
<text x="242.6" y="251.5">THE DRAWING ON THIS PRINT AND INFORMATION</text>
<text x="242.6" y="254">THEREWITH ARE PROPRIETARY TO MOTOROLA AND</text>
<text x="243.8" y="256.5">SHALL NOT BE USED OR DISCUSSED IN WHOLE</text>
<text x="245.1" y="259.1">OR IN PART WITHOUT MOTOROLA'S CONSENT.</text>
<text x="248.9" y="261.6">COPYRIGHT, MOTOROLA. THIS DOES</text>
<text x="254" y="264.2">NOT IMPLY PUBLICATION</text>
</g>
</svg>
